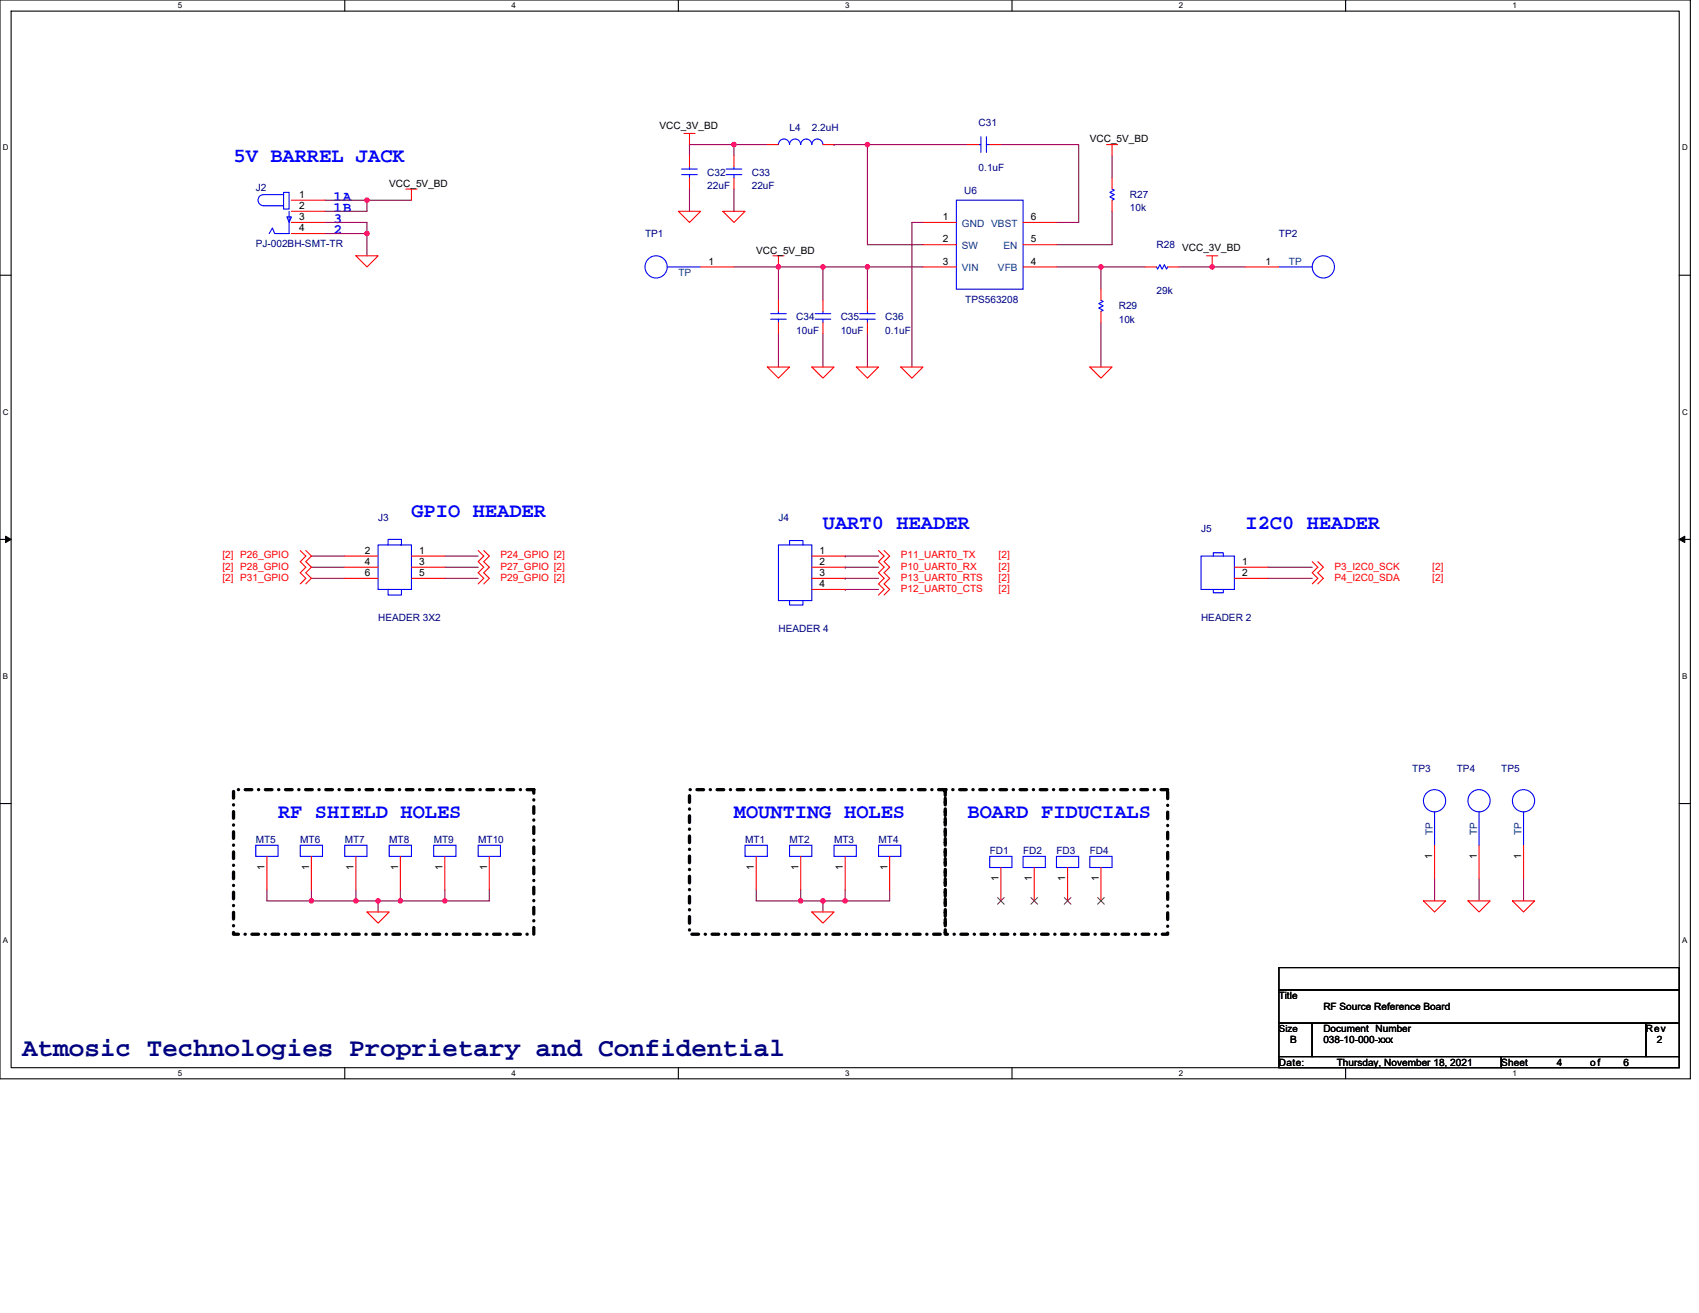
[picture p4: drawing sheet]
<svg xmlns="http://www.w3.org/2000/svg" width="279mm" height="216mm" viewBox="0 0 279 216" stroke-linecap="round" stroke-linejoin="round" font-family="sans-serif">
<path d="M0 0h278v177.4h-278zM1.8 1.8h274.3v173.8h-274.3z" fill="none" stroke="#000" stroke-width=".18"/>
<g fill="#fff">
<path d="M29.3 .2h.7v1.4h-.7z"/>
<path d="M29.3 175.7h.7v1.5h-.7z"/>
</g>
<path d="M56.7 0v1.8M56.7 175.6v1.8" fill="none" stroke="#000" stroke-width=".18"/>
<g fill="#fff">
<path d="M84.1 .2h.8v1.4h-.8z"/>
<path d="M84.1 175.7h.8v1.5h-.8z"/>
</g>
<path d="M111.6 0v1.8M111.6 175.6v1.8" fill="none" stroke="#000" stroke-width=".18"/>
<g fill="#fff">
<path d="M139 .2h.7v1.4h-.7z"/>
<path d="M139 175.7h.7v1.5h-.7z"/>
</g>
<path d="M166.4 0v1.8M166.4 175.6v1.8" fill="none" stroke="#000" stroke-width=".18"/>
<g fill="#fff">
<path d="M193.9 .2h.7v1.4h-.7z"/>
<path d="M193.9 175.7h.7v1.5h-.7z"/>
</g>
<path d="M221.3 0v1.8M221.3 175.6v1.8" fill="none" stroke="#000" stroke-width=".18"/>
<g fill="#fff">
<path d="M248.7 .2h.8v1.4h-.8z"/>
<path d="M248.7 175.7h.8v1.5h-.8z"/>
<path d="M.5 23.5h.9v1.5h-.9z"/>
<path d="M276.6 23.5h1v1.5h-1z"/>
<path d="M.5 67h.9v1.4h-.9z"/>
<path d="M276.6 67h1v1.4h-1z"/>
</g>
<path d="M0 45.3h1.8M276.1 45.3h1.9" fill="none" stroke="#000" stroke-width=".18"/>
<g fill="#fff">
<path d="M.5 110.4h.8v1.5h-.8z"/>
<path d="M276.6 110.4h.9v1.5h-.9z"/>
</g>
<path d="M0 88.7h1.8M276.1 88.7h1.9" fill="none" stroke="#000" stroke-width=".18"/>
<path d="M.9 88.2l.9 .5-.9 .5zM276.1 88.7l1-.5v1z" fill="#000"/>
<path d="M.9 88.2l.9 .5-.9 .5zM276.1 88.7l1-.5v1z" fill="none" stroke="#000" stroke-width=".16"/>
<g fill="#fff">
<path d="M.5 153.8h.8v1.5h-.8z"/>
<path d="M276.6 153.8h.9v1.5h-.9z"/>
</g>
<path d="M0 132.1h1.8M276.1 132.1h1.9M210.3 159.1h65.8v3.7h-65.8zM210.3 168.2h5.5v5.5h-5.5zM210.3 162.8h65.8v5.4h-65.8zM210.3 173.7h36.6v1.9h-36.6zM215.8 168.2h54.9v5.5h-54.9zM246.9 173.7h29.2v1.9h-29.2zM270.7 168.2h5.4v5.5h-5.4z" fill="none" stroke="#000" stroke-width=".18"/>
<path d="M38.4 129.8h49.4v23.8h-49.4zM113.4 129.8h42v23.8h-42zM155.4 129.8h36.6v23.8h-36.6z" fill="none" stroke="#000" stroke-width=".55" stroke-dasharray="1.1 1.1 0 1.1"/>
<g fill="none" stroke="#800040" stroke-width=".18">
<path d="M53.4 32.9h7M53.4 38.4h7M53.4 36.6h7v1.8M60.4 32.9v1.8h-7M60.4 32.9h7.3M60.4 38.4v3.7M113.4 31.1v3.6M120.7 31.1v3.6M120.7 23.8v1.8M120.7 23.8h-7.3v1.8M120.7 23.8h5.5M137.2 23.8h.1"/>
<path d="M137.2 23.8h5.4M142.6 23.8v16.4h9.2M142.6 23.8h16.5M151.8 36.6h-1.8v23.8M164.6 23.8h12.8v12.8h-3.7M182.9 34.7v5.5h-9.2M182.9 25.6v3.7M120.7 43.9h7.3M128 54.9v5.5M128 43.9v5.5M128 43.9h7.3M135.3 43.9h7.3"/>
<path d="M135.3 43.9h.1M135.3 54.9v5.5M135.3 43.9v5.5M142.6 43.9v5.5M142.6 54.9v5.5M142.6 43.9h9.2M173.7 43.9h7.4M181.1 53v7.4M181.1 43.9h7.3M181.1 43.9v3.6M193.9 43.9h10.9M51.2 91.4h5.5"/>
<path d="M51.2 93.3h5.5M51.2 95.1h5.5M73.2 91.4h5.4M73.2 93.3h5.4M73.2 95.1h5.4M139 91.4h.1M139 93.3h.1M139 95.1h.1M139 96.9h.1M139 91.4h5.5M139 93.3h5.5M139 95.1h5.5"/>
<path d="M139 96.9h5.5M208.5 93.3h7.3M208.5 95.1h7.3M43.9 146.3v1.8h7.3M51.2 146.3v1.8M51.2 148.1h7.3M58.5 148.1h3.7M58.5 146.3v1.8M62.2 148.1h3.6M62.2 148.1v1.9M65.8 146.3v1.8M65.8 148.1h7.4"/>
<path d="M73.2 146.3v1.8M80.5 146.3v1.8h-7.3M124.4 146.3v1.8h7.3M131.7 146.3v1.8M131.7 148.1h3.6M135.3 148.1v1.9M135.3 148.1h3.7M139 146.3v1.8M139 148.1h.1M146.3 146.3v1.8h-7.3M235.9 144.5v3.6M243.2 144.5v3.6"/>
<path d="M250.5 144.5v3.6"/>
</g>
<g fill="#f0f" stroke="#f0f" stroke-width=".18">
<circle cx="60.3" cy="32.9" r=".37"/>
<circle cx="142.6" cy="43.9" r=".37"/>
<circle cx="135.3" cy="43.9" r=".37"/>
<circle cx="142.6" cy="23.8" r=".37"/>
<circle cx="181" cy="43.9" r=".37"/>
<circle cx="199.3" cy="43.9" r=".37"/>
<circle cx="120.7" cy="23.8" r=".37"/>
<circle cx="128" cy="43.9" r=".37"/>
<circle cx="60.3" cy="38.4" r=".37"/>
<circle cx="73.1" cy="148.1" r=".37"/>
<circle cx="65.8" cy="148.1" r=".37"/>
<circle cx="58.5" cy="148.1" r=".37"/>
<circle cx="51.2" cy="148.1" r=".37"/>
<circle cx="62.2" cy="148.1" r=".37"/>
<circle cx="131.7" cy="148.1" r=".37"/>
<circle cx="135.3" cy="148.1" r=".37"/>
<circle cx="139" cy="148.1" r=".37"/>
</g>
<g fill="none" stroke="#f00" stroke-width=".18">
<path d="M47.9 32.9h5.5M47.9 34.7h5.5M47.9 38.4h5.5M47.9 36.6h5.5M66.8 31.1h1.8M67.7 31.1v1.8M111.6 34.7h3.6l-1.8 1.9zM112.5 21.9h1.8M113.4 21.9v1.9M113.4 25.6v1.8M113.4 29.3v1.8M118.9 34.7h3.6l-1.8 1.9z"/>
<path d="M120.7 25.6v1.8M120.7 29.3v1.8M126.2 23.8h1.8M135.3 23.8h1.9M151.8 36.6h5.5M159.1 23.8h1.8M162.8 23.8h1.8M168.2 36.6h5.5M182 23.8h1.8M182.9 23.8v1.8M182.9 29.3v1.8M182.9 32.9v1.8"/>
<path d="M58.5 42.1h3.7l-1.8 1.8zM115.2 43.9h5.5M127.1 42.1h1.8M128 42.1v1.8M128 49.4v1.8M128 53v1.9M135.3 49.4v1.8M135.3 53v1.9M142.6 49.4v1.8M142.6 53v1.9M151.8 40.2h5.5M151.8 43.9h5.5"/>
<path d="M168.2 43.9h5.5M168.2 40.2h5.5M181.1 47.5v1.9M181.1 51.2v1.8M188.4 43.9h1.8M192 43.9h1.9M198.4 42.1h1.9M199.3 42.1v1.8M204.8 43.9h5.5M126.2 60.4h3.6l-1.8 1.8zM133.5 60.4h3.7l-1.9 1.8zM140.8 60.4h3.7l-1.9 1.8z"/>
<path d="M148.1 60.4h3.7l-1.8 1.8zM179.2 60.4h3.7l-1.8 1.8zM49.4 90.5l.9 .9-.9 1 .9 .9-.9 .9 .9 .9-.9 .9M50.3 90.5l.9 .9-.9 1 .9 .9-.9 .9 .9 .9-.9 .9M56.7 91.4h5.5M56.7 93.3h5.5M56.7 95.1h5.5M67.7 91.4h5.5M67.7 93.3h5.5M67.7 95.1h5.5M78.6 90.5l1 .9-1 1 1 .9-1 .9 1 .9-1 .9M79.6 90.5l.9 .9-.9 1 .9 .9-.9 .9 .9 .9-.9 .9"/>
<path d="M133.5 91.4h5.5M133.5 93.3h5.5M133.5 95.1h5.5M133.5 96.9h5.5M144.5 90.5l.9 .9-.9 1 .9 .9-.9 .9 .9 .9-.9 .9 .9 .9-.9 .9M145.4 90.5l.9 .9-.9 1 .9 .9-.9 .9 .9 .9-.9 .9 .9 .9-.9 .9M203 93.3h5.5M203 95.1h5.5M215.8 92.4l.9 .9-.9 .9 .9 .9-.9 .9M216.7 92.4l.9 .9-.9 .9 .9 .9-.9 .9M235.9 139v5.5M243.2 139v5.5"/>
<path d="M250.5 139v5.5M43.9 140.8v5.5M51.2 140.8v5.5M58.5 140.8v5.5M60.4 150h3.6l-1.8 1.8zM65.8 140.8v5.5M73.2 140.8v5.5M80.5 140.8v5.5M124.4 140.8v5.5M131.7 140.8v5.5M133.5 150h3.7l-1.9 1.8zM139 140.8v5.5"/>
<path d="M146.3 140.8v5.5M164.6 142.6v5.5M170.1 142.6v5.5M175.6 142.6v5.5M181.1 142.6v5.5M234.1 148.1h3.6l-1.8 1.9zM241.4 148.1h3.7l-1.9 1.9zM248.7 148.1h3.7l-1.9 1.9z"/>
</g>
<g fill="none" stroke="#00f" stroke-width=".18">
<path d="M42.7 32.3l.6-.3h3.3v1.8h-3.3a.92 .92 0 0 1-.8-.5 .92 .92 0 0 1 .2-1zM44.3 38.4l.5-.9 .4 .9h2.3M46.6 32v-.4h.9v2.8h-.9v-.6M47.2 35.7h.7l-.4 .9zM47.5 34.7v3.7M47.5 32.9h.1M47.5 36.6h.1M47.5 38.4h.1M47.5 34.7h.1M112.1 28.7h2.6M112.1 27.8h2.6M113.4 27.4v.4"/>
<path d="M113.4 28.7v.6M119.4 28.7h2.6M119.4 27.8h2.6M120.7 27.4v.4M120.7 28.7v.6M135.3 23.8a.91 .91 0 0 0-.9-.9 .91 .91 0 0 0-.9 .9 .91 .91 0 0 0-.9-.9 .91 .91 0 0 0-.9 .9 .91 .91 0 0 0-.9-.9 .91 .91 0 0 0-1 .9 .91 .91 0 0 0-.9-.9 .91 .91 0 0 0-.9 .9M157.3 32.9h10.9v14.6h-10.9zM160.9 23.8h.4M161.3 22.5v2.6M162.2 22.5v2.6M162.2 23.8h.6M182.9 31.1l.3 .2-.7 .3 .7 .4-.7 .4 .7 .3-.3 .2"/>
<path d="M109.7 43.9h5.5M126.7 52.5h2.6M126.7 51.6h2.6M128 51.2v.4M128 52.5v.5M134 52.5h2.6M134 51.6h2.6M135.3 51.2v.4M135.3 52.5v.5M141.4 52.5h2.5M141.4 51.6h2.5M142.6 51.2v.4"/>
<path d="M142.6 52.5v.5M181.1 49.4l.3 .2-.7 .3 .7 .4-.7 .4 .7 .3-.3 .2M190.2 43.9l.2 .4 .3-.8 .4 .8 .4-.8 .3 .8 .2-.4M210.3 43.9h5.5M62.2 89.6h5.5v7.3h-5.5zM63.8 89.6v-.9h2.2v.9h-.2M64 96.9h-.2v.9h2.2v-.9M128 89.6h5.5v9.2h-5.5zM129.8 89.6v-.7h2.2v.7M129.8 98.8v.7h2.2v-.7M197.5 91.4h5.5v5.5h-5.5zM199.5 91.4v-.5h1.7v.5"/>
<path d="M199.5 96.9v.6h1.7v-.6M42.1 139h3.6v1.8h-3.6zM49.4 139h3.6v1.8h-3.6zM56.7 139h3.7v1.8h-3.7zM64 139h3.7v1.8h-3.7zM71.3 139h3.7v1.8h-3.7zM78.6 139h3.7v1.8h-3.7zM122.5 139h3.7v1.8h-3.7zM129.8 139h3.7v1.8h-3.7zM137.2 139h3.6v1.8h-3.6zM144.5 139h3.6v1.8h-3.6zM235.9 133.5v5.5"/>
<path d="M243.2 133.5v5.5M250.5 133.5v5.5M162.8 140.8h3.6v1.8h-3.6zM168.2 140.8h3.7v1.8h-3.7zM173.7 140.8h3.7v1.8h-3.7zM179.2 140.8h3.7v1.8h-3.7z"/>
<circle cx="107.9" cy="43.9" r="1.83"/>
<circle cx="217.6" cy="43.9" r="1.83"/>
<circle cx="235.9" cy="131.7" r="1.83"/>
<circle cx="243.2" cy="131.7" r="1.83"/>
<circle cx="250.5" cy="131.7" r="1.83"/>
</g>
<path d="M164 147.6l1.1 1.1M165.1 147.6l-1.1 1.1M169.5 147.6l1.1 1.1M170.6 147.6l-1.1 1.1M175 147.6l1.1 1.1M176.1 147.6l-1.1 1.1M180.5 147.6l1.1 1.1M181.6 147.6l-1.1 1.1" fill="none" stroke="#804000" stroke-width=".16"/>
<text font-size="4.3" fill="#000080" x="3.7" y="173.6">Atmosic Technologies Proprietary and Confidential</text>
<g font-size="3.3" fill="#00f">
<text x="38.4" y="26.6">5V BARREL JACK</text>
<text x="67.7" y="85.1">GPIO HEADER</text>
<text x="135.3" y="86.9">UART0 HEADER</text>
<text x="204.8" y="86.9">I2C0 HEADER</text>
<text x="45.7" y="134.5">RF SHIELD HOLES</text>
<text x="120.7" y="134.5">MOUNTING HOLES</text>
<text x="159.1" y="134.5">BOARD FIDUCIALS</text>
</g>
<g font-size="2.4" fill="#00f">
<text x="54.9" y="33.1">1A</text>
<text x="54.9" y="34.9">1B</text>
<text x="54.9" y="36.7">3</text>
<text x="54.9" y="38.6">2</text>
</g>
<g font-size="1.6">
<text x="108.4" y="21.2">VCC_3V_BD</text>
<text x="179.2" y="23.4">VCC_5V_BD</text>
<text x="49.2" y="32.5">1</text>
<text x="49.2" y="34.4">2</text>
<text x="64" y="30.7">VCC_5V_BD</text>
<text x="49.2" y="38">4</text>
<text x="49.2" y="36.2">3</text>
<text x="124.4" y="41.7">VCC_5V_BD</text>
<text x="155.1" y="36.2">1</text>
<text x="155.1" y="39.9">2</text>
<text x="169.5" y="36.2">6</text>
<text x="169.5" y="39.9">5</text>
<text x="194.4" y="41.4">VCC_3V_BD</text>
<text x="116.5" y="43.5">1</text>
<text x="155.1" y="43.5">3</text>
<text x="169.5" y="43.5">4</text>
<text x="208.1" y="43.5">1</text>
<text x="60" y="91.1">2</text>
<text x="60" y="92.9">4</text>
<text x="60" y="94.7">6</text>
<text x="68.9" y="91.1">1</text>
<text x="68.9" y="92.9">3</text>
<text x="68.9" y="94.7">5</text>
<text x="134.8" y="91.1">1</text>
<text x="134.8" y="92.9">2</text>
<text x="134.8" y="94.7">3</text>
<text x="204.3" y="92.9">1</text>
<text x="204.3" y="94.7">2</text>
<text x="134.8" y="96.6">4</text>
<text x="43.5" y="143" transform="rotate(-90 43.5 143)">1</text>
<text x="50.8" y="143" transform="rotate(-90 50.8 143)">1</text>
<text x="58.1" y="143" transform="rotate(-90 58.1 143)">1</text>
<text x="65.5" y="143" transform="rotate(-90 65.5 143)">1</text>
<text x="72.8" y="143" transform="rotate(-90 72.8 143)">1</text>
<text x="80.1" y="143" transform="rotate(-90 80.1 143)">1</text>
<text x="124" y="143" transform="rotate(-90 124 143)">1</text>
<text x="131.3" y="143" transform="rotate(-90 131.3 143)">1</text>
<text x="138.6" y="143" transform="rotate(-90 138.6 143)">1</text>
<text x="145.9" y="143" transform="rotate(-90 145.9 143)">1</text>
<text x="235.5" y="141.2" transform="rotate(-90 235.5 141.2)">1</text>
<text x="242.9" y="141.2" transform="rotate(-90 242.9 141.2)">1</text>
<text x="250.2" y="141.2" transform="rotate(-90 250.2 141.2)">1</text>
<text x="164.2" y="144.8" transform="rotate(-90 164.2 144.8)">1</text>
<text x="169.7" y="144.8" transform="rotate(-90 169.7 144.8)">1</text>
<text x="175.2" y="144.8" transform="rotate(-90 175.2 144.8)">1</text>
<text x="180.7" y="144.8" transform="rotate(-90 180.7 144.8)">1</text>
<text x="210.3" y="164.2">Title</text>
<text x="217.6" y="166.1">RF Source Reference Board</text>
<text x="210.3" y="169.7">Size</text>
<text x="212.1" y="171.6">B</text>
<text x="217.6" y="169.7">Document Number</text>
<text x="217.6" y="171.6">038-10-000-xxx</text>
<text x="270.7" y="169.7">Rev</text>
<text x="272.5" y="171.6">2</text>
<text x="210.3" y="175.2">Date:</text>
<text x="219.8" y="175.2">Thursday, November 18, 2021</text>
<text x="246.9" y="175.2">Sheet</text>
<text x="256" y="175.2">4</text>
<text x="261.5" y="175.2">of</text>
<text x="267" y="175.2">6</text>
</g>
<g font-size="1.6" fill="#000080">
<text x="129.8" y="21.6">L4</text>
<text x="133.5" y="21.6">2.2uH</text>
<text x="160.9" y="20.7">C31</text>
<text x="116.3" y="28.9">C32</text>
<text x="123.6" y="28.9">C33</text>
<text x="160.9" y="28.2">0.1uF</text>
<text x="42.1" y="31.5">J2</text>
<text x="116.3" y="31.1">22uF</text>
<text x="123.6" y="31.1">22uF</text>
<text x="158.6" y="31.8">U6</text>
<text x="185.8" y="32.6">R27</text>
<text x="185.8" y="34.8">10k</text>
<text x="42.1" y="40.6">PJ-002BH-SMT-TR</text>
<text x="106.1" y="39">TP1</text>
<text x="190.2" y="40.8">R28</text>
<text x="210.3" y="39">TP2</text>
<text x="130.9" y="52.7">C34</text>
<text x="138.3" y="52.7">C35</text>
<text x="145.6" y="52.7">C36</text>
<text x="158.7" y="49.8">TPS563208</text>
<text x="184" y="50.9">R29</text>
<text x="184" y="53.1">10k</text>
<text x="190.2" y="48.3">29k</text>
<text x="130.9" y="54.9">10uF</text>
<text x="138.3" y="54.9">10uF</text>
<text x="145.6" y="54.9">0.1uF</text>
<text x="62.2" y="85.6">J3</text>
<text x="128" y="85.6">J4</text>
<text x="197.5" y="87.4">J5</text>
<text x="62.2" y="102.1">HEADER 3X2</text>
<text x="128" y="103.9">HEADER 4</text>
<text x="197.5" y="102.1">HEADER 2</text>
<text x="232.3" y="126.9">TP3</text>
<text x="239.6" y="126.9">TP4</text>
<text x="246.9" y="126.9">TP5</text>
<text x="42.1" y="138.6">MT5</text>
<text x="49.4" y="138.6">MT6</text>
<text x="56.7" y="138.6">MT7</text>
<text x="64" y="138.6">MT8</text>
<text x="71.3" y="138.6">MT9</text>
<text x="78.6" y="138.6">MT10</text>
<text x="122.5" y="138.6">MT1</text>
<text x="129.8" y="138.6">MT2</text>
<text x="137.2" y="138.6">MT3</text>
<text x="144.5" y="138.6">MT4</text>
<text x="162.8" y="140.5">FD1</text>
<text x="168.2" y="140.5">FD2</text>
<text x="173.7" y="140.5">FD3</text>
<text x="179.2" y="140.5">FD4</text>
</g>
<g font-size="1.6" fill="#004080">
<text x="158.2" y="37.3">GND VBST</text>
<text x="158.2" y="41">SW</text>
<text x="165" y="41">EN</text>
<text x="111.6" y="45.4">TP</text>
<text x="158.2" y="44.6">VIN</text>
<text x="164.1" y="44.6">VFB</text>
<text x="212" y="43.5">TP</text>
<text x="235.6" y="137.3" transform="rotate(-90 235.6 137.3)">TP</text>
<text x="242.9" y="137.3" transform="rotate(-90 242.9 137.3)">TP</text>
<text x="250.2" y="137.3" transform="rotate(-90 250.2 137.3)">TP</text>
</g>
<g font-size="1.6" fill="#f00">
<text x="36.6" y="91.8">[2] P26_GPIO</text>
<text x="36.6" y="93.7">[2] P28_GPIO</text>
<text x="36.6" y="95.5">[2] P31_GPIO</text>
<text x="82.3" y="91.8">P24_GPIO [2]</text>
<text x="82.3" y="93.7">P27_GPIO [2]</text>
<text x="82.3" y="95.5">P29_GPIO [2]</text>
<text x="148.1" y="91.8">P11_UART0_TX</text>
<text x="148.1" y="93.7">P10_UART0_RX</text>
<text x="148.1" y="95.5">P13_UART0_RTS</text>
<text x="164.2" y="93.7">[2]</text>
<text x="164.2" y="95.5">[2]</text>
<text x="164.2" y="91.8">[2]</text>
<text x="219.5" y="93.7">P3_I2C0_SCK</text>
<text x="219.5" y="95.5">P4_I2C0_SDA</text>
<text x="235.5" y="93.7">[2]</text>
<text x="235.5" y="95.5">[2]</text>
<text x="148.1" y="97.3">P12_UART0_CTS</text>
<text x="164.2" y="97.3">[2]</text>
</g>
<g font-size="1.3">
<text x="29.3" y="1.4">5</text>
<text x="84.1" y="1.4">4</text>
<text x="139" y="1.4">3</text>
<text x="193.9" y="1.4">2</text>
<text x="248.7" y="1.4">1</text>
<text x=".5" y="24.7">D</text>
<text x="276.6" y="24.7">D</text>
<text x=".5" y="68.2">C</text>
<text x="276.6" y="68.2">C</text>
<text x=".5" y="111.6">B</text>
<text x="276.6" y="111.6">B</text>
<text x=".5" y="155">A</text>
<text x="276.6" y="155">A</text>
<text x="29.3" y="176.9">5</text>
<text x="84.1" y="176.9">4</text>
<text x="139" y="176.9">3</text>
<text x="193.9" y="176.9">2</text>
<text x="248.7" y="176.9">1</text>
</g>
</svg>
